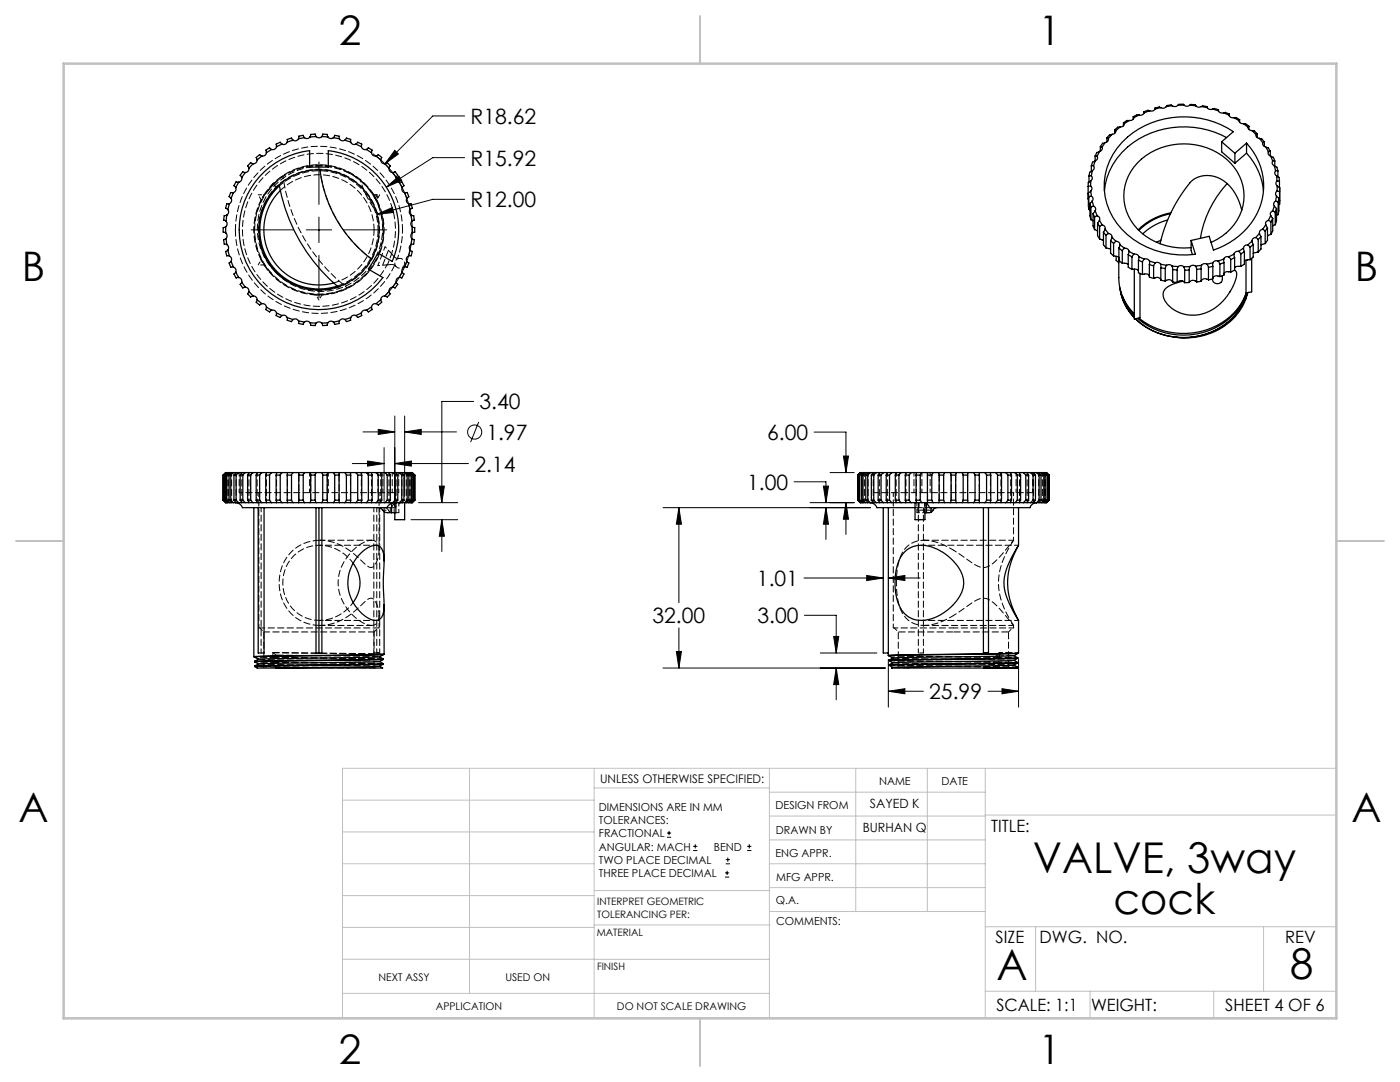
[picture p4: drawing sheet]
<svg xmlns="http://www.w3.org/2000/svg" width="279mm" height="216mm" viewBox="0 0 279 216" stroke-linecap="round" stroke-linejoin="round" font-family="sans-serif">
<g fill="none" stroke="#000" stroke-width=".2">
<path d="M63.7 32.3v8.5M74.4 30.7a18.6 18.6 0 0 1 2.5 28.2M77.1 37.3l2.5-2.2 .6 .9zM78.8 30l.7 .7-2.7 2zM92.7 31.5h-6.3l-9.3 5.8M92.7 39.8h-6.3l-11.2 3M92.7 23.1h-6.3l-9.6 9.6M50.1 45.9h8.5M61.1 45.9h5.1M63.7 43.3v5.1M63.7 50.9v8.5M68.7 45.9h8.5"/>
<path d="M75.2 42.8l3.1-1.4 .3 1zM70.3 92.5h6.4M72.4 86.2h6.4M73.4 92l3.3 .5-3.3 .5zM75.5 85.7l3.3 .5-3.3 .5zM76.7 89.3v10.7M78.8 83v18M78.8 92.5h14.7M78.8 92.5l3.3-.5v1zM80.8 83v16M80.8 86.2h10.3M80.8 86.2l3.3-.5v1z"/>
<path d="M87.7 97h1l-.5 3.3zM94.5 80.1h-6.3v20.2M95.5 84.2l-1.6 4M158.5 96.1h6.3v4.2M162.5 86.2h6.3v8.1M164.3 97h1l-.5 3.3zM165.7 94.3h4.8M168.3 91h1l-.5 3.3zM82 103.7h9.4M83.5 100.3h7.9M88.2 103.7v6.3M88.2 103.7l.5 3.3h-1z"/>
<path d="M132.3 101.3h41.4M135.5 101.3l.5 3.3h-1zM135.5 101.3v19M160.4 115.3h15.9M161.7 100.3h8.8M164.8 101.3l.5 3.3h-1zM164.8 101.3v6.3M168.8 100.3l.5 3.3h-1zM168.8 100.3v6.3M173 114.8l3.3 .5-3.3 .5zM177.3 115.3h6.3M177.3 115.3l3.3-.5v1z"/>
<path d="M132.3 133.3h44.4M135 130h1l-.5 3.3zM135.5 125.3v8M160.5 122.8h6.4v7.5M163.7 130.3h11.3M166.4 127h1l-.5 3.3zM166.9 133.3l.5 3.3h-1zM166.9 133.3v6.3M177.3 131.6v9.5M177.3 137.9h7M177.3 137.9l3.3-.5v1zM197.2 137.9h6.1"/>
<path d="M200 137.4l3.3 .5-3.3 .5zM203.3 131.6v9.5M133.1 167.1h.8M133.1 166.2h.8M133.5 165.8v.8M138.3 169.7h.9M138.3 168.9h.9M138.8 168.5v.8M144.7 175h.8M144.7 174.2h.8M144.8 172.4h.9M144.8 171.5h.9"/>
<path d="M145.1 173.8v.8M145.3 171.1v.8M149.1 169.7h.9M149.1 168.9h.9M149.5 168.5v.8"/>
<circle cx="94.7" cy="86.2" r="1.41"/>
</g>
<g fill="none" stroke="#c0c0c0" stroke-width=".2">
<path d="M68.4 159.7h50.2M93.7 153.3v44.9M118.6 153.3v49.9M118.6 157.2h34.9M153.5 153.3v49.9M153.5 158.1h43.1M170.8 153.3v28.6M185.1 153.3v28.6M196.6 153.3v49.9M266.7 153.3h-198.3v49.9M68.4 178.7h50.2M68.4 172.4h50.2"/>
<path d="M68.4 166h50.2M118.6 177.7h35.1M153.5 167.6h43.1M153.5 162.8h43.1M153.5 172.4h43.1M153.5 177.1h43.1M196.6 162.6h70.1M68.4 198.2h85.1M68.4 185.1h50.2M68.4 191.4h50.2M118.6 191.4h34.9M118.6 184.6h35.1"/>
<path d="M153.7 181.9h42.9M196.6 197.8h70.1M196.6 184.9h70.1M206.7 184.9v12.9M217.5 197.8v5.4M242.2 197.8v5.4M252.2 184.9v12.9"/>
</g>
<path d="M139.7 3.2v9.5M3.2 107.9h9.5M266.7 107.9h9.5M139.7 203.2v9.5" fill="none" stroke="#c0c0c0" stroke-width=".25"/>
<path d="M12.7 12.7h254v190.5h-254z" fill="none" stroke="#c0c0c0" stroke-width=".5"/>
<path d="M88.2 103.7l.5 3.3h-1zM87.7 97h1l-.5 3.3zM80.8 86.2l3.3-.5v1zM75.5 85.7l3.3 .5-3.3 .5zM73.4 92l3.3 .5-3.3 .5zM78.8 92.5l3.3-.5v1zM77.1 37.3l3.1-1.3-.6-.9zM75.2 42.8l3.4-.4-.3-1zM78.8 30l-2 2.7 2.7-2zM177.3 115.3l3.3-.5v1zM173 114.8l3.3 .5-3.3 .5zM177.3 137.9l3.3-.5v1zM200 137.4l3.3 .5-3.3 .5zM166.9 133.3l.5 3.3h-1zM166.4 127h1l-.5 3.3zM135 130h1l-.5 3.3zM135.5 101.3l.5 3.3h-1zM164.8 101.3l.5 3.3h-1zM164.3 97h1l-.5 3.3zM168.3 91h1l-.5 3.3zM168.8 100.3l.5 3.3h-1z" fill="#000"/>
<g fill="none" stroke="#000" stroke-width=".25">
<path d="M46.1 39.6a.75 .75 0 0 1-.3 1M46.6 38.4l-.5 1.2M46.6 38.4h-.5l-.2 .4-.2 .4 .4 .4M47.1 37.4a.75 .75 0 0 1-.5 1M47.6 36.4l-.5 1M47.6 36.4l-.5-.1-.2 .4-.2 .4 .4 .3M48.2 35.4a.75 .75 0 0 1-.6 1M49 34.4l-.8 1M49 34.4l-.5-.1-.3 .3-.3 .4 .3 .4M49.7 33.6a.75 .75 0 0 1-.7 .8M50.5 32.7l-.8 .9M50.5 32.7l-.5-.2-.3 .3-.3 .3 .3 .5"/>
<path d="M51.3 31.9a.75 .75 0 0 1-.8 .8M52.3 31.1l-1 .8M52.3 31.1l-.5-.2-.3 .2-.4 .3 .2 .5M52.8 34.3a15.9 15.9 0 0 1 9-4.2v3.2h3.7v-3.2a15.9 15.9 0 0 1 12.8 22.1l-2.9-1.7-1.8 3.2 2.8 1.7a15.9 15.9 0 0 1-23.4 2.3 15.9 15.9 0 0 1-.2-23.4zM53.2 30.5a.75 .75 0 0 1-.9 .6M54.2 29.8l-1 .7M54.2 29.8l-.4-.3-.4 .2-.4 .3 .2 .5M55.2 29.3a.75 .75 0 0 1-1 .5M55.7 36.9a34.8 34.8 0 0 0 11.8 20.3M55.7 37.1a11.8 11.8 0 0 0-2.3 14.7 11.8 11.8 0 0 0 13.9 5.3M55.9 38a11 11 0 0 0-1.8 13.4 11 11 0 0 0 12.5 5.1M56.3 28.8l-1.1 .5"/>
<path d="M56.3 28.8l-.4-.4-.4 .2-.4 .2 .1 .5M57.3 28.4a.75 .75 0 0 1-1 .4M58.5 28l-1.2 .4M58.5 28l-.3-.5-.5 .2-.4 .1v.6M59.6 27.7a.75 .75 0 0 1-1.1 .3M60.8 27.5l-1.2 .2M60.8 27.5l-.3-.5-.4 .1-.5 .1v.5M61.9 27.3a.75 .75 0 0 1-1.1 .2M63.1 27.3h-1.2M63.1 27.3a.75 .75 0 0 0 1.1 0M63.1 27.3l-.2-.5h-.4h-.5l-.1 .5M63.8 33.9a26.3 26.3 0 0 0 10.3 17.8"/>
<path d="M64.2 27.3h1.2M64.2 27.3l.2-.5h.5h.4l.1 .5M65.4 27.3a.75 .75 0 0 0 1.1 .2M66.5 27.5l1.2 .2M66.5 27.5l.3-.5 .4 .1 .5 .1v.5M67.7 27.7a.75 .75 0 0 0 1.1 .3M68.8 28l1.2 .4M68.8 28l.3-.5 .5 .2 .4 .1v.6M70 28.4a.75 .75 0 0 0 1 .4M71 28.8l1.1 .5M71 28.8l.4-.4 .4 .2 .4 .2-.1 .5M72.1 29.3a.75 .75 0 0 0 1 .5"/>
<path d="M73.1 29.8l1 .7M73.1 29.8l.4-.3 .4 .2 .4 .3-.2 .5M74.1 30.5a.75 .75 0 0 0 .9 .6M75 31.1l1 .8M75 31.1l.5-.2 .3 .2 .4 .3-.2 .5M76 31.9a.75 .75 0 0 0 .8 .8M76.8 32.7l.8 .9M76.8 32.7l.5-.2 .3 .3 .3 .3-.3 .5M77.6 33.6a.75 .75 0 0 0 .7 .8M78.3 34.4l.8 1M78.3 34.4l.6-.1 .2 .3 .3 .4-.3 .4M79.1 35.4a.75 .75 0 0 0 .6 1"/>
<path d="M79.7 36.4l.6 1M79.7 36.4l.5-.1 .2 .3 .2 .5-.3 .3M80.3 37.4a.75 .75 0 0 0 .4 1M80.7 38.4l.5 1.2M80.7 38.4h.6l.1 .4 .2 .4-.4 .4M81.2 39.6a.75 .75 0 0 0 .3 1M217.2 37.2l.1 4.6M217.2 39.7v.1M217.3 39.3v2.5M217.3 35.1v1.2M217.7 37.1a.59 .59 0 0 1 0 1M217.7 37.1l-.5 .1"/>
<path d="M217.7 38.1l.1 1M217.7 38.1l-.5 .4 .1 .8M217.7 36.1v1M217.7 36.1l-.5 .3v.8M217.8 33.1h.4M217.8 33.1v1.1M217.8 35.1a.59 .59 0 0 1-.1 1M217.8 35.1h-.5M217.8 39.1a.6 .6 0 0 1 .2 1M217.8 39.1l-.5 .2M218 34l-.2 1.1M218 34l-.5 .4-.2 .7"/>
<path d="M218.2 33.1a.6 .6 0 0 1-.2 .9M218.6 31.1l.4 .1M218.6 31.1v1M218.6 32.1l-.4 1M218.6 32.1a.98 .98 0 0 0-.7 .8l-.1 .2M219 31.2a.62 .62 0 0 1-.4 .9M219.4 30.2l-.4 1M219.4 30.2a1.21 1.21 0 0 0-.8 .9M219.6 29.3l.3 .1M219.6 29.3v.9M219.9 29.4a.64 .64 0 0 1-.5 .8M220.6 28.4l-.7 1"/>
<path d="M220.6 28.4a1.3 1.3 0 0 0-1 .9M220.9 27.5l.3 .1M220.9 27.5v.8M221.2 27.6a.66 .66 0 0 1-.6 .8M222 26.8l-.8 .8M222 26.8l-.5 .1-.6 .6M222.4 25.9l.3 .2M222.4 25.9v.7M222.7 26.1a.69 .69 0 0 1-.7 .7M223.6 25.3l-.9 .8M223.6 25.3l-.5 .1-.7 .5M224.2 24.5l.2 .2"/>
<path d="M224.2 24.5v.6M224.4 24.7a.72 .72 0 0 1-.8 .6M225.4 24l-1 .7M225.4 24h-.5l-.7 .5M226.2 23.3l.1 .1M226.2 23.3v.5M226.3 23.5h.1M226.3 23.5a.75 .75 0 0 1-.9 .5M227.3 23l-1 .5M227.3 23l-.4-.1-.7 .4M228.3 22.3v.2M228.3 22.3v.3"/>
<path d="M228.3 22.5a.78 .78 0 0 1-1 .5M229.5 22.1l-1.2 .4M229.5 22.1l-.4-.1-.8 .3M230.5 21.8a.8 .8 0 0 1-1 .3M230.5 21.6v.2M230.5 21.6v.1M231.7 21.5l-1.2 .3M231.7 21.5l-.3-.2-.9 .3M232.8 21.3a.82 .82 0 0 1-1.1 .2M232.8 21.1v.2M232.8 21.1l.9-.2 .3 .2M232.8 21.1v.1"/>
<path d="M234 21.1l-1.2 .2M235.1 21a.83 .83 0 0 1-1.1 .1M235.2 20.8l-.1 .2M235.2 20.8h.9l.2 .2M236.3 21h-1.2M236.3 21a.83 .83 0 0 0 1.1 0M237.4 21l1.2 .1M238.5 20.9l.1 .2M238.5 20.9l-.9-.1-.2 .2M238.5 20.9v.1M238.6 21.1a.82 .82 0 0 0 1.1 .2M239.7 21.3l1.2 .2"/>
<path d="M239.7 21.3l.3-.2 .9 .2M240.9 21.3v.2M240.9 21.3v.1M240.9 21.5a.81 .81 0 0 0 1.1 .3M242 21.8l1.2 .3M242 21.8l.3-.2 .9 .3M243.2 22.1a.79 .79 0 0 0 1 .4M243.2 21.9v.2M243.2 21.9v.3M243.8 28.3l2.3-2a17.7 17.7 0 0 0-22.2 2.1 12.6 12.6 0 0 0 2.3 19.3 17.7 17.7 0 0 0 12.4 3l-.9-2.7M243.8 28.3l2.6 2.3M243.8 28.3v2l2.6 2.3"/>
<path d="M244.2 22.5l1.1 .5M244.2 22.5l.4-.1 .8 .4M244.8 27.5a17.6 17.6 0 0 0-20.9 2.9 12.7 12.7 0 0 0-3.5 7.7M244.9 36.6a5.3 5.3 0 0 0-7.4-.2 29.7 29.7 0 0 0-6 12.2M244.9 36.6a10.3 10.3 0 0 1 2.9 5.3M244.9 36.6a21.2 21.2 0 0 0-5.3 11M245.3 23a.76 .76 0 0 0 .9 .5M245.4 22.8l-.1 .2M245.4 22.8v.4M246.2 23.5l1 .6M246.2 23.5l.4-.1 .8 .5M246.4 30.6v2"/>
<path d="M247.2 24.1a.74 .74 0 0 0 .9 .6M247.2 24v.1M247.4 23.9l-.1 .1M247.4 23.9v.5M248.1 24.7l.9 .7M248.1 24.7h.5l.7 .5M248.8 28.6a12.6 12.6 0 0 1-2.4 19.1 16.6 16.6 0 0 1-4.2 2.2l-.9-2.8-3.6 .9M248.8 30.6a12.7 12.7 0 0 1 3.3 7.5M248.8 28.6l-2.4 2M248.8 28.6v2M248.8 30.6l-2.4 2M249 25.4a.71 .71 0 0 0 .8 .6"/>
<path d="M249.3 25.2l-.3 .2M249.3 25.2v.6M249.8 26l.8 .8M249.8 26l.5 .1 .6 .6M250.6 26.8a.68 .68 0 0 0 .7 .8M250.9 26.7l-.3 .1M250.9 26.7v.8M251.3 27.6l.7 .9M251.3 27.6a1.34 1.34 0 0 1 1 .8M252 28.5a.65 .65 0 0 0 .6 .8M252.3 28.4l-.3 .1M252.3 28.4v.8"/>
<path d="M252.6 29.3l.5 1M252.6 29.3l.5 .2 .4 .7M253.1 30.3a.63 .63 0 0 0 .5 .8M253.5 30.2l-.4 .1M253.5 30.2v.9M253.6 31.1l.4 1M253.6 31.1a1.29 1.29 0 0 1 .8 1M254 32.1a.61 .61 0 0 0 .3 1M254.3 33.1l.3 1M254.3 33.1a1.02 1.02 0 0 1 .7 .9v.1M254.4 32.1h-.4M254.4 32.1v1"/>
<path d="M254.6 34.1a.6 .6 0 0 0 .1 1M254.6 34.1h.4M254.7 35.1l.2 1M254.7 35.1a.95 .95 0 0 1 .6 1v.1M254.8 39.1l-.2 1M254.8 39.1l.4 .5M254.9 38.1a.59 .59 0 0 0-.1 1M254.9 38.1l.5 .2M254.9 36.1a.59 .59 0 0 0 0 1M254.9 36.1l.4 .1M254.9 37.1v1M254.9 37.1l.5 .4"/>
<path d="M255 34.1v1.2M255.2 39.6l-.1 .7M255.2 39.6v2.5l-.1 .7M255.3 36.2v1.2M255.4 38.3v2.5M255.4 37.5v.8M255.4 37.5v3.3M45 46.5a.75 .75 0 0 1 .1 1.1M45 45.2v1.3M45 45.2l-.5 .2v.5v.4l.5 .2M45.1 47.6l.2 1.2M45.1 44.1a.75 .75 0 0 1-.1 1.1"/>
<path d="M45.1 47.6l-.5 .2 .1 .5 .1 .4 .5 .1M45.3 48.8a.75 .75 0 0 1 .2 1.1M45.3 42.9l-.2 1.2M45.3 42.9l-.5 .1-.1 .5-.1 .4 .5 .2M45.5 49.9l.3 1.2M45.5 41.8a.75 .75 0 0 1-.2 1.1M45.5 49.9l-.5 .3 .1 .4 .2 .5h.5M45.8 51.1a.75 .75 0 0 1 .3 1M45.8 40.6l-.3 1.2M45.8 40.6l-.5 .1-.2 .4-.1 .4 .5 .3M46.1 52.1l.5 1.2M46.1 52.1l-.4 .4 .2 .4 .2 .4h.5"/>
<path d="M46.6 53.3a.75 .75 0 0 1 .5 1M47.1 54.3l.5 1.1M47.1 54.3l-.4 .4 .2 .4 .2 .4 .5-.1M47.6 55.4a.75 .75 0 0 1 .6 .9M48.2 56.3l.8 1M48.2 56.3l-.3 .4 .3 .4 .3 .4 .5-.2M49 57.3a.75 .75 0 0 1 .7 .9M49.7 58.2l.8 .9M49.7 58.2l-.3 .4 .3 .4 .3 .3 .5-.2M50.5 59.1a.75 .75 0 0 1 .8 .7M51.3 59.8l1 .8M51.3 59.8l-.2 .5 .4 .3 .3 .3 .5-.3"/>
<path d="M76 59.8l-1 .8M76 59.8l.2 .5-.4 .3-.3 .3-.5-.3M76.8 59.1a.75 .75 0 0 0-.8 .7M77.6 58.2l-.8 .9M77.6 58.2l.3 .4-.3 .4-.3 .3-.5-.2M78.3 57.3a.75 .75 0 0 0-.7 .9M79.1 56.3l-.8 1M79.1 56.3l.3 .4-.3 .4-.2 .4-.6-.2M79.7 55.4a.75 .75 0 0 0-.6 .9M80.3 54.3l-.6 1.1M80.3 54.3l.3 .4-.2 .4-.2 .4-.5-.1M80.7 53.3a.75 .75 0 0 0-.4 1"/>
<path d="M81.2 52.1l-.5 1.2M81.2 52.1l.4 .4-.2 .4-.1 .4h-.6M81.5 40.6l.3 1.2M81.5 51.1a.75 .75 0 0 0-.3 1M81.5 40.6l.6 .1 .1 .4 .1 .4-.5 .3M81.8 41.8a.75 .75 0 0 0 .2 1.1M81.8 49.9l-.3 1.2M81.8 49.9l.5 .3-.1 .4-.1 .5h-.6M82 42.9l.2 1.2M82 48.8a.75 .75 0 0 0-.2 1.1M82 42.9l.6 .1v.5l.1 .4-.5 .2M82.2 44.1a.75 .75 0 0 0 .1 1.1"/>
<path d="M82.2 47.6l-.2 1.2M82.2 47.6l.5 .2-.1 .5v.4l-.6 .1M82.3 45.2v1.3M82.3 46.5a.75 .75 0 0 0-.1 1.1M82.3 45.2l.5 .2v.5v.4l-.5 .2M217.3 41.8l.2 .1M217.5 40.6l.2 .7M217.5 40.6v2.5l.2 .7M217.7 43.8l.4 .3M217.7 41.3v2.5M218 40.1l.3 1M218 40.1l-.5 .5"/>
<path d="M218.1 42.6l.3 .7M218.1 42.6v2.5l.3 .7M218.3 41.1a.61 .61 0 0 1 .3 1M218.3 41.1l-.6 .2M218.4 45.8l.6 .3M218.4 43.3v2.5M218.6 42.1l.4 1M218.6 42.1l-.5 .5M219 43.1a.63 .63 0 0 1 .4 .8M219 43.1l-.6 .2M219 44.5l.5 .7M219 44.5v2.5l.5 .7"/>
<path d="M219.4 43.9l.6 1M219.4 43.9l-.4 .6M219.5 47.7l.7 .3M219.5 45.2v2.5M220 44.9a.65 .65 0 0 1 .5 .8M220 44.9l-.5 .3M220.2 46.3l.5 .7M220.2 46.3v2.5l.5 .7M220.5 45.7l.7 .9M220.5 45.7l-.3 .6M220.7 49.5l.9 .2M220.7 47v2.5"/>
<path d="M221.2 46.6a.68 .68 0 0 1 .7 .8M221.2 46.6l-.5 .4M221.6 48l.6 .6M221.6 48v2.5l.6 .6M221.9 47.4l.8 .8M221.9 47.4l-.3 .6M222.2 51.1l1.1 .3M222.2 48.6v2.5M222.7 48.2a.71 .71 0 0 1 .8 .6M222.7 48.2l-.5 .4M222.8 51.2v.8l.5 .4M223.3 51.3v4.1a10.2 10.2 0 0 0 3.1 7.2"/>
<path d="M223.3 49.5l.7 .5M223.3 49.5v2.5l.7 .5M223.5 57.5a10.1 10.1 0 0 0 2.9 5.9M223.5 48.8l.9 .7M223.5 48.8l-.2 .7M224 59a10.5 10.5 0 0 0 2.4 3.9M224 52.5l.7 .1 .5 .2M224 50v2.5M224.4 49.5a.74 .74 0 0 1 .9 .6M224.4 49.5l-.4 .5M225.2 50.8l.7 .5M225.2 50.8v2.5l.7 .5"/>
<path d="M225.3 50.1l1 .6M225.3 50.1l-.1 .7M225.9 53.8l.3-.1a.9 .9 0 0 1 1 .3M225.9 51.3v2.5M226.3 50.7a.76 .76 0 0 1 1 .5M226.3 50.7l-.4 .6M226.4 53.7v10l1.1-.3v-8.8M227.2 51.9l.8 .4M227.2 51.9v2.5l.8 .4M227.3 51.2l1.1 .5M227.3 51.2l-.1 .7M228 54.8l.3-.1a.88 .88 0 0 1 1.1 .3"/>
<path d="M228 52.3v2.5M228.4 51.7a.79 .79 0 0 1 1 .4M228.4 51.7l-.4 .6M229.4 52.8l.8 .3M229.4 52.8v2.5l.8 .3M229.4 52.1l1.2 .3M229.4 52.1v.7M230.2 55.6a.97 .97 0 0 1 1.5 .2M230.2 53.1v2.5M230.6 52.4a.81 .81 0 0 1 1 .3M230.6 52.4l-.4 .7M231.6 52.7l1.2 .2"/>
<path d="M231.6 52.7l.1 .7M231.7 53.4l.8 .2M231.7 53.4v2.5l.8 .2M231.7 47.9l-.9 .4M232.5 56.1a.97 .97 0 0 1 1.5 .1M232.5 53.6v2.5M232.8 52.9a.83 .83 0 0 1 1.1 .2M232.8 52.9l-.3 .7M233 43.9a11.3 11.3 0 0 0-4.9 2.8M233.6 42.7a12.3 12.3 0 0 0-6.3 3.3M233.7 42.5a12.3 12.3 0 0 0-6.5 3.3M233.9 53.1l1.2 .1"/>
<path d="M233.9 53.1l.1 .7M234 53.8l.9 .1M234 53.8v2.5l.9 .1M234.9 56.4l.2-.2a.91 .91 0 0 1 1.3 .2M234.9 53.9v2.5M235.1 53.2a.83 .83 0 0 1 1.1 0M235.1 53.2l-.2 .7M236.2 53.2l.2 .7M236.4 53.9v2.5M237.3 53.9h-.9M237.3 53.9v2.5h-.9M237.5 53.2h-1.3"/>
<path d="M237.5 53.2l-.2 .7M237.7 48v2l.3 .8M238.6 53.1a.83 .83 0 0 0-1.1 .1M238.6 53.1l.2 .7M238.8 56.3a.95 .95 0 0 0-1.5 0M238.8 53.8v2.5M239.7 53.6l-.9 .2M239.7 53.6v2.5l-.9 .2M239.8 52.9l-1.2 .2M239.8 52.9l-.1 .7M240.9 52.7a.82 .82 0 0 0-1.1 .2M240.9 52.7l.3 .7"/>
<path d="M241.2 55.9a1.01 1.01 0 0 0-1.5 .1M241.2 53.4v2.5M241.7 48.4a9.8 9.8 0 0 0 5.7-13.3 12.6 12.6 0 0 0-14.6-5.9 10.5 10.5 0 0 0-8.5 10.9 11.3 11.3 0 0 0 10.8 9.3h2.6M242 53.1l-.8 .3M242 53.1v2.5l-.8 .3M242.1 52.4l-1.2 .3M242.1 52.4l-.1 .7M243.1 52.1a.8 .8 0 0 0-1 .3M243.1 52.1l.4 .6M243.5 55.2a1 1 0 0 0-1.5 .2M243.5 52.7v2.5M243.9 55v.8a.99 .99 0 0 1-1 .8 .99 .99 0 0 1-.9-.9"/>
<path d="M244.2 51.7l-1.1 .4M244.2 51.7l.1 .7M244.3 52.4l-.8 .3M244.3 52.4v2.5l-.8 .3M245.2 51.2a.78 .78 0 0 0-1 .5M245.2 51.2l.4 .6M245.6 54.3l-.3-.1a.93 .93 0 0 0-1 .4M245.6 51.8v2.5M246.3 50.7l-1.1 .5M246.3 50.7l.1 .7M246.3 53.9l.3 .1a2.71 2.71 0 0 1-.3 2.7 9.8 9.8 0 0 1-7.7 6.2 6.2 6.2 0 0 1-6.4-3.7 1.98 1.98 0 0 1 1.4-2.3l2.5-.8M246.4 51.4l-.8 .4"/>
<path d="M246.4 51.4v2.5l-.8 .4M247.2 50.2a.75 .75 0 0 0-.9 .5M247.2 50.2l.4 .5M247.6 53.2h-.7l-.5 .2M247.6 50.7v2.5M248.2 49.5l-1 .7M248.2 49.5l.1 .7M248.3 50.2l-.7 .5M248.3 50.2v2.5l-.7 .5M248.6 59.8a12.9 12.9 0 0 1-14.2 7.5M248.6 58.7a12.7 12.7 0 0 1-12.3 8.2 13.8 13.8 0 0 1-9.3-3.4M248.7 58.5a13.2 13.2 0 0 1-14.3 7.9 13.7 13.7 0 0 1-7.1-2.9"/>
<path d="M248.9 58.4l-.3 1.4M249 58.4l-.4 1.4M249 48.9a.72 .72 0 0 0-.8 .6M249 48.9l.5 .4M249.5 51.8l-.8 .1-.4 .2M249.5 49.3v2.5M249.8 51.6v6.6l-1.1 .3v-6.6M249.9 48.1l-.9 .8M249.9 48.1l.2 .7M250.1 48.8l-.6 .5M250.1 48.8v2.5l-.6 .5M250.6 47.4a.69 .69 0 0 0-.7 .7"/>
<path d="M250.6 47.4l.5 .4M251.1 50.3l-1 .3M251.1 47.8v2.5M251.4 46.6l-.8 .8M251.4 46.6l.3 .6M251.7 47.2l-.6 .6M251.7 47.2v2.5l-.6 .6M252 45.8a.66 .66 0 0 0-.6 .8M252 45.8l.5 .3M252.5 48.6l-.8 .3M252.5 46.1v2.5M252.6 44.8l-.6 1"/>
<path d="M252.6 44.8l.4 .6M253 45.4l-.5 .7M253 45.4v2.5l-.5 .7M253.1 44a.64 .64 0 0 0-.5 .8M253.1 44l.5 .3M253.6 43l-.5 1M253.6 43l.4 .6M253.6 46.8l-.6 .2M253.6 44.3v2.5M254 42.1a.62 .62 0 0 0-.4 .9M254 42.1l.5 .2M254 43.6l-.4 .7"/>
<path d="M254 43.6v2.5l-.4 .7M254.3 41.1l-.3 1M254.3 41.1l.5 .5M254.5 44.8l-.5 .3M254.5 42.3v2.5M254.6 40.1a.6 .6 0 0 0-.3 1M254.6 40.1l.5 .2M254.8 41.6l-.3 .7M254.8 41.6v2.5l-.3 .7M255.1 42.8l-.3 .2M255.1 40.3v2.5M255.4 40.8h-.2"/>
<path d="M52.3 60.6a.75 .75 0 0 1 .9 .6M53.2 61.2l1 .7M53.2 61.2l-.2 .6 .4 .2 .4 .2 .4-.3M54.2 61.9a.75 .75 0 0 1 1 .5M55.2 62.4l1.1 .6M55.2 62.4l-.1 .6 .4 .2 .4 .1 .4-.3M56.3 63a.75 .75 0 0 1 1 .4M57.3 63.4l1.2 .4M57.3 63.4v.5l.4 .1 .5 .2 .3-.4M58.5 63.8a.75 .75 0 0 1 1.1 .2M59.6 64l1.2 .3M59.6 64v.6h.5l.4 .1 .3-.4"/>
<path d="M60.8 64.3a.75 .75 0 0 1 1.1 .1M61.9 64.4l1.2 .1M61.9 64.4l.1 .5h.5l.4 .1 .2-.5M63.1 64.5a.75 .75 0 0 1 1.1 0M65.4 64.4l-1.2 .1M65.4 64.4l-.1 .5h-.4l-.5 .1-.2-.5M66.5 64.3a.75 .75 0 0 0-1.1 .1M67.7 64l-1.2 .3M67.7 64v.6h-.5l-.4 .1-.3-.4M68.8 63.8a.75 .75 0 0 0-1.1 .2M70 63.4l-1.2 .4M70 63.4v.5l-.4 .1-.5 .2-.3-.4"/>
<path d="M71 63a.75 .75 0 0 0-1 .4M72.1 62.4l-1.1 .6M72.1 62.4l.1 .6-.4 .2-.4 .1-.4-.3M73.1 61.9a.75 .75 0 0 0-1 .5M74.1 61.2l-1 .7M74.1 61.2l.2 .6-.4 .2-.4 .2-.4-.3M75 60.6a.75 .75 0 0 0-.9 .6M226.6 63.6a14.1 14.1 0 0 0 20.6-1.6 10.6 10.6 0 0 0 1.6-3.5 12.4 12.4 0 0 1-11.6 8.9 13.7 13.7 0 0 1-10.6-3.8zM44.5 99.8h.1M44.5 99.8l.5 .5M44.5 94.8v5M44.5 94.8h.1"/>
<path d="M44.6 99.8h.2M44.6 99.8l.5 .5M44.6 94.8h.2M44.6 94.8v5M44.8 99.8l.5 .5M44.8 94.8v5M45 99.8h.3M45 99.8l.5 .5M45 94.8h.3M45 94.8v5M45 94.3h.1M45 94.3l-.5 .5"/>
<path d="M45.1 94.3l-.5 .5M45.1 94.3h.2M45.3 99.8l.5 .5M45.3 94.8v5M45.3 94.3l-.5 .5M45.3 94.3h.2M45.5 94.3l-.5 .5M45.5 94.3h.3M45.7 99.8h.4M45.7 99.8l.4 .5M45.7 94.8h.4M45.7 94.8v5"/>
<path d="M45.8 94.3l-.5 .5M45.8 94.3h.3M46.1 99.8l.5 .5M46.1 94.8v5M46.1 94.3l-.4 .5M46.1 94.3h.5M46.6 94.3l-.5 .5M46.6 94.3h.5M46.7 99.8h.4M46.7 99.8l.4 .5M46.7 94.8h.4M46.7 94.8v5"/>
<path d="M47.1 94.3l-.4 .5M47.1 94.3h.5M47.1 99.8l.5 .5M47.1 94.8v5M47.6 94.3l-.5 .5M47.6 94.3h.6M47.9 99.8h.6M47.9 99.8l.3 .5M47.9 94.8h.6M47.9 94.8v5M48.2 94.3l-.3 .5M48.2 94.3h.8"/>
<path d="M48.5 99.8l.5 .5M48.5 94.8v5M49 94.3l-.5 .5M49 94.3h.7M49.4 99.8h.6M49.4 99.8l.3 .5M49.4 94.8h.6M49.4 94.8v5M49.7 94.3l-.3 .5M49.7 94.3h.8M50 99.8l.5 .5M50 94.8v5"/>
<path d="M50.5 94.3l-.5 .5M50.5 94.3h.8M51.1 99.8h.7M51.1 99.8l.2 .5M51.1 94.8h.7M51.1 94.8v5M51.3 94.3l-.2 .5M51.3 94.3h1M51.8 99.8l.5 .5M51.8 94.8v5M52.3 94.3l-.5 .5M52.3 94.3h.9"/>
<path d="M53 99.8h.8M53 99.8l.2 .5M53 94.8h.8M53 94.8v5M53.2 94.3l-.2 .5M53.2 94.3h1M53.8 99.8l.4 .5M53.8 94.8v5M54.2 94.3l-.4 .5M54.2 94.3h1M55.1 94.8h.8M55.1 99.8h.8"/>
<path d="M55.1 99.8l.1 .5M55.1 94.8v5M55.2 94.3l-.1 .5M55.2 94.3h1.1M55.9 99.8l.4 .5M55.9 94.8v5M56.3 94.3l-.4 .5M56.3 94.3h1M57.3 94.3v.5M57.3 94.3h1.2M57.3 94.8h.9M57.3 99.8h.9"/>
<path d="M57.3 99.8v.5M57.3 94.8v5M58.2 99.8l.3 .5M58.2 94.8v5M58.5 94.3l-.3 .5M58.5 94.3h1.1M59.6 94.3v.5M59.6 94.3h1.2M59.6 99.8h.9M59.6 94.8h.9M59.6 99.8v.5M59.6 94.8v5"/>
<path d="M60.5 99.8l.3 .5M60.5 94.8v5M60.8 94.3l-.3 .5M60.8 94.3h1.1M61.9 94.3l.1 .5M61.9 94.3h1.2M62 94.8h.9M62 99.8h.9M62 99.8l-.1 .5M62 94.8v5M62.9 99.8l.2 .5M62.9 94.8v5"/>
<path d="M63.1 94.3l-.2 .5M63.1 94.3h1.1M64.2 94.3l.2 .5M64.2 94.3h1.2M64.4 99.8l-.2 .5M64.4 94.8h.9M64.4 99.8h.9M64.4 94.8v5M65.3 99.8l.1 .5M65.3 94.8v5M65.4 94.3l-.1 .5M65.4 94.3h1.1"/>
<path d="M66.5 94.3l.3 .5M66.5 94.3h1.2M66.8 99.8l-.3 .5M66.8 94.8h.9M66.8 99.8h.9M66.8 94.8v5M67.7 99.8v.5M67.7 94.8v5M67.7 94.3v.5M67.7 94.3h1.1M68.8 94.3l.3 .5M68.8 94.3h1.2"/>
<path d="M69.1 99.8l-.3 .5M69.1 94.8h.9M69.1 99.8h.9M69.1 94.8v5M70 99.8v.5M70 94.8v5M70 94.3v.5M70 94.3h1M71 94.3l.4 .5M71 94.3h1.1M71.4 99.8l-.4 .5M71.4 99.8h.8"/>
<path d="M71.4 94.8h.8M71.4 94.8v5M72.1 94.3l.1 .5M72.1 94.3h1M72.2 99.8l-.1 .5M72.2 94.8v5M73.1 94.3l.4 .5M73.1 94.3h1M73.5 99.8l-.4 .5M73.5 94.8h.8M73.5 99.8h.8M73.5 94.8v5"/>
<path d="M74.1 94.3l.2 .5M74.1 94.3h.9M74.3 99.8l-.2 .5M74.3 94.8v5M75 94.3l.5 .5M75 94.3h1M75.5 99.8l-.5 .5M75.5 94.8h.7M75.5 99.8h.7M75.5 94.8v5M76 94.3l.2 .5M76 94.3h.8"/>
<path d="M76.2 99.8l-.2 .5M76.2 94.8v5M76.8 94.3l.5 .5M76.8 94.3h.8M77.3 99.8l-.5 .5M77.3 94.8h.6M77.3 99.8h.6M77.3 94.8v5M77.6 94.3l.3 .5M77.6 94.3h.7M77.9 99.8l-.3 .5M77.9 94.8v5"/>
<path d="M78.3 94.3l.6 .5M78.3 94.3h.8M78.9 99.8l-.6 .5M78.9 94.8h.5M78.9 99.8h.5M78.9 94.8v5M79.1 94.3l.3 .5M79.1 94.3h.6M79.4 99.8l-.3 .5M79.4 94.8v5M79.7 94.3l.5 .5M79.7 94.3h.6"/>
<path d="M80.2 99.8l-.5 .5M80.2 94.8h.4M80.2 99.8h.4M80.2 94.8v5M80.3 94.3l.3 .5M80.3 94.3h.4M80.6 99.8l-.3 .5M80.6 94.8v5M80.7 94.3l.6 .5M80.7 94.3h.5M81.2 94.3l.4 .5M81.2 94.3h.3"/>
<path d="M81.3 99.8l-.6 .5M81.3 94.8h.3M81.3 99.8h.3M81.3 94.8v5M81.5 94.3l.6 .5M81.5 94.3h.3M81.6 99.8l-.4 .5M81.6 94.8v5M81.8 94.3h.2M81.8 94.3l.5 .5M82 94.3l.6 .5M82 94.3h.2"/>
<path d="M82.1 99.8l-.6 .5M82.1 94.8h.2M82.1 99.8h.2M82.1 94.8v5M82.2 94.3l.5 .5M82.2 94.3h.1M82.3 94.3l.5 .5M82.3 94.3h.1M82.3 99.8l-.5 .5M82.3 94.8v5M82.6 99.8l-.6 .5M82.6 94.8h.1"/>
<path d="M82.6 99.8h.1M82.6 94.8v5M82.7 99.8l-.5 .5M82.7 94.8v5M82.8 99.8l-.5 .5M82.8 99.8h.1M82.8 94.8v5M82.8 94.8h.1M171.2 99.8h.1M171.2 99.8l.5 .5M171.2 94.8h.1M171.2 94.8v5"/>
<path d="M171.4 99.8h.2M171.4 99.8l.5 .5M171.4 94.8h.2M171.4 94.8v5M171.6 99.8l.5 .5M171.6 94.8v5M171.7 94.3l-.5 .5M171.7 94.3h.2M171.9 94.3l-.5 .5M171.9 94.3h.2M172 99.8h.2M172 99.8l.4 .5"/>
<path d="M172 94.8h.2M172 94.8v5M172.1 94.3l-.5 .5M172.1 94.3h.3M172.2 99.8l.6 .5M172.2 94.8v5M172.4 94.3l-.4 .5M172.4 94.3h.4M172.8 94.3l-.6 .5M172.8 94.3h.4M172.8 99.8h.4M172.8 99.8l.4 .5"/>
<path d="M172.8 94.8h.4M172.8 94.8v5M173.2 99.8l.5 .5M173.2 94.8v5M173.2 94.3l-.4 .5M173.2 94.3h.5M173.7 94.3l-.5 .5M173.7 94.3h.5M173.9 99.8h.5M173.9 99.8l.3 .5M173.9 94.8h.5M173.9 94.8v5"/>
<path d="M174.2 94.3l-.3 .5M174.2 94.3h.7M174.4 99.8l.5 .5M174.4 94.8v5M174.9 94.3l-.5 .5M174.9 94.3h.6M175.3 99.8h.5M175.3 99.8l.2 .5M175.3 94.8h.5M175.3 94.8v5M175.5 94.3l-.2 .5M175.5 94.3h.8"/>
<path d="M175.8 99.8l.5 .5M175.8 94.8v5M176.3 94.3l-.5 .5M176.3 94.3h.8M176.9 99.8h.6M176.9 99.8l.2 .5M176.9 94.8h.6M176.9 94.8v5M177.1 94.3l-.2 .5M177.1 94.3h.9M177.5 99.8l.5 .5M177.5 94.8v5"/>
<path d="M178 94.3h1.8M178 94.3l-.5 .5M178.7 99.8h.7M178.7 99.8l.1 .5M178.7 94.8h.7M178.7 94.8v5M178.8 94.3l-.1 .5M179.4 99.8l.4 .5M179.4 94.8v5M179.8 94.3l-.4 .5M179.8 94.3h1M180.7 99.8h.8"/>
<path d="M180.7 99.8l.1 .5M180.7 94.8h.8M180.7 94.8v5M180.8 94.3l-.1 .5M180.8 94.3h1.1M181.5 99.8l.4 .5M181.5 94.8v5M181.9 94.3l-.4 .5M181.9 94.3h.9M182.8 94.8h.9M182.8 99.8h.9M182.8 99.8v.5"/>
<path d="M182.8 94.8v5M182.8 94.3v.5M182.8 94.3h1.2M183.7 99.8l.3 .5M183.7 94.8v5M184 94.3l-.3 .5M184 94.3h1M185 94.3l.1 .5M185 94.3h1.2M185.1 99.8h.9M185.1 94.8h.9M185.1 99.8l-.1 .5"/>
<path d="M185.1 94.8v5M186 99.8l.2 .5M186 94.8v5M186.2 94.3l-.2 .5M186.2 94.3h1.1M187.3 94.3l.1 .5M187.3 94.3h1.3M187.4 99.8h.9M187.4 99.8l-.1 .5M187.4 94.8h.9M187.4 94.8v5M188.3 99.8l.3 .5"/>
<path d="M188.3 94.8v5M188.6 94.3l-.3 .5M188.6 94.3h1.1M189.7 94.3l.1 .5M189.7 94.3h1.2M189.8 99.8h.9M189.8 99.8l-.1 .5M189.8 94.8h.9M189.8 94.8v5M190.7 99.8l.2 .5M190.7 94.8v5M190.9 94.3l-.2 .5"/>
<path d="M190.9 94.3h1.1M192 94.3l.2 .5M192 94.3h1.2M192.2 99.8l-.2 .5M192.2 94.8h.9M192.2 99.8h.9M192.2 94.8v5M193.1 99.8l.1 .5M193.1 94.8v5M193.2 94.3l-.1 .5M193.2 94.3h1.1M194.3 94.3l.3 .5"/>
<path d="M194.3 94.3h1.2M194.6 99.8l-.3 .5M194.6 99.8h.9M194.6 94.8h.9M194.6 94.8v5M195.5 99.8v.5M195.5 94.8v5M195.5 94.3v.5M195.5 94.3h1M196.5 94.3l.4 .5M196.5 94.3h1.2M196.9 99.8l-.4 .5"/>
<path d="M196.9 94.8h.8M196.9 99.8h.8M196.9 94.8v5M197.7 94.3v.5M197.7 94.3h1M197.7 99.8v.5M197.7 94.8v5M198.7 94.3l.4 .5M198.7 94.3h1.1M199.1 99.8l-.4 .5M199.1 99.8h.8M199.1 94.8h.8"/>
<path d="M199.1 94.8v5M199.8 94.3l.1 .5M199.8 94.3h.9M199.9 99.8l-.1 .5M199.9 94.8v5M200.7 94.3l.4 .5M200.7 94.3h1.9M201.1 99.8l-.4 .5M201.1 94.8h.8M201.1 99.8h.8M201.1 94.8v5M201.7 94.3l.2 .5"/>
<path d="M201.9 99.8l-.2 .5M201.9 94.8v5M202.6 94.3l.4 .5M202.6 94.3h.9M203 99.8l-.4 .5M203 94.8h.7M203 99.8h.7M203 94.8v5M203.5 94.3l.2 .5M203.5 94.3h.7M203.7 99.8l-.2 .5M203.7 94.8v5"/>
<path d="M204.2 94.3l.5 .5M204.2 94.3h.8M204.7 99.8l-.5 .5M204.7 94.8h.6M204.7 99.8h.6M204.7 94.8v5M205 94.3l.3 .5M205 94.3h.7M205.3 99.8l-.3 .5M205.3 94.8v5M205.7 94.3l.5 .5M205.7 94.3h.6"/>
<path d="M206.2 99.8l-.5 .5M206.2 94.8h.5M206.2 99.8h.5M206.2 94.8v5M206.3 94.3l.4 .5M206.3 94.3h.5M206.7 99.8l-.4 .5M206.7 94.8v5M206.8 94.3l.6 .5M206.8 94.3h.6M207.4 94.3h.4M207.4 94.3l.4 .5"/>
<path d="M207.4 99.8l-.6 .5M207.4 94.8h.4M207.4 99.8h.4M207.4 94.8v5M207.8 99.8l-.4 .5M207.8 94.8v5M207.8 94.3l.5 .5M207.8 94.3h.4M208.2 94.3l.4 .5M208.2 94.3h.2M208.3 99.8l-.5 .5M208.3 94.8h.3"/>
<path d="M208.3 99.8h.3M208.3 94.8v5M208.4 94.3l.6 .5M208.4 94.3h.3M208.6 99.8l-.4 .5M208.6 94.8v5M208.7 94.3l.4 .5M208.7 94.3h.1M208.8 94.3l.5 .5M208.8 94.3l.6 .5M209 99.8l-.6 .5M209 94.8h.1"/>
<path d="M209 99.8h.1M209 94.8v5M209.1 99.8l-.4 .5M209.1 94.8v5M209.3 99.8l-.5 .5M209.3 94.8h.1M209.3 99.8h.1M209.3 94.8v5M209.4 99.8l-.6 .5M209.4 94.8v5M45 100.3h.1M45.1 100.3h.2"/>
<path d="M45.3 100.3h.2M45.5 100.3h.3M45.8 100.3h.3M46.1 100.3h.5M46.6 100.3h.5M47 100.3a1.72 1.72 0 0 1 1.4 1h28.4a.78 .78 0 0 0 .8-.6l.5-.3M47.1 100.3h.5M47.6 100.3h.6M48.2 100.3h.8M49 100.3h.7M49.7 100.3h.8M50.5 100.3h.8"/>
<path d="M50.7 101.3v29.7M51.3 100.3h1M51.5 101.3v29h1.2v-29M52.3 100.3h.9M53.2 100.3h1M54.2 100.3h1M55.2 100.3h1.1M56.3 100.3h1M57.3 100.3h1.2M58.5 100.3h1.1M59.6 100.3h1.2M60.8 100.3h1.1"/>
<path d="M61.9 100.3h1.2M63.1 101.3v29h1.1v-29M63.1 100.3h1.1M63.7 101.3v29M64.2 100.3h1.2M65.4 100.3h1.1M66.5 100.3h1.2M67.7 100.3h1.1M68.8 100.3h1.2M70 100.3h1M70.5 112.4a6.2 6.2 0 0 1 0 7.8M71 100.3h1.1"/>
<path d="M71.9 110.5a4.2 4.2 0 0 1 3.6-1.6 3.2 3.2 0 0 1 1.2 3.1l-.2 5.3a14.2 14.2 0 0 1-.2 5.6 1.69 1.69 0 0 1-2.6 .6 8.1 8.1 0 0 1-1.8-13zM72.1 100.3h1M73.1 100.3h1M74.1 100.3h.9M75 100.3h1M75.4 101.3l.7 .2 .8 .7 1.2 .1M76 100.3h.8M76.7 102.1v9.9M76.8 100.3h.8M77.6 100.3h.7M78.1 100.4v1.9M78.3 100.3h.8"/>
<path d="M78.8 100.3l-.7 .1M79 100.3v2h-.9M79.1 100.3h.6M79.7 100.3h.6M80.3 100.3h.4M80.7 100.3h.5M80.8 100.3v3.4h-2v-1.4M81.2 100.3h.3M81.5 100.3h.3M81.8 100.3h.2M82 100.3h.2M82.2 100.3h.1"/>
<path d="M82.3 100.3h.1M171.7 100.3h.2M171.9 100.3h.2M172.1 100.3h.3M172.4 100.3h.4M172.8 100.3h.4M173.2 100.3h.5M173.6 100.3a1.95 1.95 0 0 1 1.5 1h7.5M173.7 100.3h.5M174.2 100.3h.7M174.9 100.3h.6M175.5 100.3h.8"/>
<path d="M176.3 101.3v29h1M176.3 100.3h.8M177.1 100.3h.9M177.3 101.3v29.5M178 100.3h.8M178.8 100.3h1M179.8 100.3h1M180.5 110.1a5.1 5.1 0 0 1 5.5-.9 9.8 9.8 0 0 1 6.3 6.4 6.4 6.4 0 0 1-2.6 5.6 8.3 8.3 0 0 1-7.2 2.4 5.6 5.6 0 0 1-3.7-5 11.3 11.3 0 0 1 1.4-8.1zM180.8 100.3h1.1M181.9 100.3h.9M182.6 100.3v3.4h2v-3.4M182.8 100.3h1.2"/>
<path d="M184 100.3h1M184.6 100.3l.3 .2M184.6 102.3h.3M184.9 100.5v1.8M185 100.3h1.2M185.8 102.2l-.9 .1M185.8 101.3v.9M186.2 100.3h1.1M186.9 101.3l-.5 .2-.6 .7M187.3 100.3h1.3M188.6 100.3h1.1M189.7 100.3h1.2"/>
<path d="M190.9 100.3h1.1M192 100.3h1.2M193.2 100.3h1.1M194.3 100.3h1.2M195.5 100.3h1M196.3 101.3v29h1v-29M196.5 100.3h1.2M197.7 100.3h1M198.7 100.3h1.1M199.8 100.3h.9M200.7 100.3h1M201.7 100.3h.9"/>
<path d="M202.6 100.3h.9M203.2 108.9a13.9 13.9 0 0 0 0 14.8M203.3 101.3v7.5l-.7 1a15.5 15.5 0 0 0-2.2 6.3 15.7 15.7 0 0 0 2.7 7.5l.2 .2M203.5 100.3h.7M204.2 100.3h.8M205 100.3h.7M205.7 100.3h.6M206.3 100.3h.5M206.8 100.3h.6M207 100.3a1.88 1.88 0 0 0-1.6 1h-19.9l-.6-.8M207.4 100.3h.4M207.8 100.3h.4"/>
<path d="M208.2 100.3h.2M208.4 100.3h.3M208.7 100.3h.1M50.7 131v.1M50.7 131.1l.9 .4-.8 .5M50.8 132v.1M50.8 132.9v.1M50.8 132.1h.1M50.8 132.1l.8 .4-.8 .4M50.8 132h.1M50.8 132.9h.1M50.8 133l.6 .3h3.7"/>
<path d="M50.8 133h.1M75.7 132l-24.1 .5M75.7 131.1l-24.1 .4M75.7 133l-20.6 .3M75.8 132.9l.6 .4h-21.3M75.8 132l.7 .4M75.8 131.1l.7 .4M76.5 132.4h.1M76.5 131.6l-25.7 .5M76.5 131.5h.1M76.5 132.5l-25.7 .5M76.5 132.4l-25.7 .5"/>
<path d="M76.5 131.6l-.7 .4M76.5 132.5l-.7 .5M76.5 131.5l-25.7 .5M76.5 131.6h.1M76.5 132.5h.1M76.5 131.5v.1M76.5 132.4v.1M76.6 130.6l-25.8 .5M76.7 130.6l-.9 .5M76.7 130.5l-26 .5M76.7 120.6v9.9M177.3 130.8h.1"/>
<path d="M177.4 130.8l.8 .5M177.4 131.7v.1M177.4 132.7v.1M177.4 132.7h.1M177.4 131.8h.1M177.4 131.8l.8 .4M177.5 132.8l.7 .4M177.5 132.8h.1M178.2 131.3l-.8 .4M178.2 133.2l-.2 .1h18.4M196.4 133.3h5.2M196.6 130.3h.1"/>
<path d="M202.4 131.8l-23.6 .4h-.6l-.8 .5M202.4 130.8l-24.2 .5M202.4 132.7l-24.2 .5M202.4 132.7l.7 .4M202.4 131.8l.7 .4M202.4 130.8l.7 .5M203.1 132.3h.1M203.1 132.3l-25.6 .5M203.1 132.3l-.7 .4M203.1 131.3l-25.7 .5M203.1 131.3h.1M203.1 131.4l-.7 .4"/>
<path d="M203.1 131.3l-25.7 .4M203.1 133.1l-6.7 .2M203.1 133.1h.1M203.1 132.2l-25.7 .5M203.1 132.2v.1M203.1 133.1v.1M203.1 133.2l-1.5 .1M203.2 130.4l-25.8 .4M203.2 130.4l-.8 .4M203.3 130.3l-26 .5M203.3 123.8h.1M203.3 130.3l-.1 .1"/>
<path d="M203.3 123.8v6.5"/>
<circle cx="63.7" cy="45.9" r="12"/>
</g>
<g fill="none" stroke="#000" stroke-width=".2" stroke-dasharray="1.3 .6">
<path d="M52.7 38.9a13 13 0 0 1 21.9 0M53.4 38.2l.3-.5M53.7 37.7a12.8 12.8 0 0 0 7.4 20.8 12.8 12.8 0 0 0 14.8-16.4 12.8 12.8 0 0 0-21.3-5.3M54.5 36.7h.1M54.6 36.8h.1M54.6 36.5l-.1 .2M54.7 36.7l-.1 .1M55.6 35.8l.3-.1M69.7 34.5v.1M69.7 34.6a12.5 12.5 0 0 0-15.9 3.6 12.5 12.5 0 0 0 1.3 16.2M75 39.8l-.3-.5M75.2 39.9a13 13 0 0 1-11 19"/>
<path d="M47 45.9a16.7 16.7 0 0 0 13 16.2 16.7 16.7 0 0 0 18.8-9.2M76.4 52.9l1.1-3M77.3 52.8h-.1M78.2 50.6l-.3-.3M78.8 52.9l.2 .2M78.8 52.9h-.1M79.6 51.6h-.3M57.4 94.5h.1M59.7 94.6h.1M61.8 94.3h.1M62 99.9v-5.2M62 94.7h.1"/>
<path d="M65.3 94.7v5.2M65.3 99.9h.1M65.5 94.3h.1M67.7 100h.1M72.1 94.5h.1M74.1 94.4h.1M185.1 94.6h.1M187.4 94.7h.1M189.8 99.8v-5M189.8 94.8h.1M190.7 94.8v5M190.7 99.8h.1"/>
<path d="M193.1 99.9h.1M197.7 94.5h.1M199.8 94.4h.1M201.7 94.3h.1M202.8 94.3h.1M53.2 100.2h.1M55.2 100.1h.1M69.9 100.1h.1M77.5 101.8l.4 .4M77.9 102.2l.3 .1M78.2 101.3h-.3M79 102.3h.6"/>
<path d="M178.8 100.3h.1M180.8 100.2h.1M182.9 100.1h.1M183.2 101.8l-.1-.5M183.3 102.3l-.1-.5M183.4 100.4l-.2-.1M184.6 100.3h.1M184.6 102.3h.1M195.4 100h.1M202.3 107.8h.1M51.6 131.5h.1M51.6 132.5h.1"/>
<path d="M54.5 131.1v.1M54.5 130.2h.1M54.6 132.2v-.1M54.6 131.2v-.1M54.6 131.2h-.1M74.6 130.3h.6M75 133.3l-24.2-.4M75.1 130.3v-.1M75.1 130.2h.4M75.1 130.2l-.2 .1M75.2 130.3h.2M75.4 130.3l.1-.1"/>
<path d="M75.5 130.3h.3M75.5 130.2v.1M75.5 130.3h-.1M75.7 132l-24.1-.5M75.7 132.9l-24.1-.4M75.8 132.9h.1M75.8 132h.1M75.8 131.1h.1M76.7 130.5l-22.2-.3M178.2 131.3h.1M178.2 132.2h.1M178.2 133.2h.1"/>
<path d="M197.3 130.2h-.6M199.4 132.2v-.1M199.4 131.2v-.1M199.4 131.2h.1M199.4 130.2h.1M199.5 131.1l-22.2-.3M199.5 131.1l-.1 .1M202.3 124.8h.1M202.3 125.3v-.5M202.4 132.7l-24.2-.5M202.4 131.8l-24.2-.5M202.4 132.7h.1"/>
<path d="M202.4 131.8h.1M202.4 130.8h.1"/>
</g>
<g fill="none" stroke="#000" stroke-width=".2" stroke-dasharray="1.3 .6" stroke-dashoffset=".4">
<path d="M54.5 36.7l.6 .6M55.7 37.1a11.8 11.8 0 0 1 12.7-2 11.8 11.8 0 0 1 7.1 10.8M74.9 38.9l.5 .7M62.6 58.8l.8 .1M78.2 50.6l-.9 2.2M78.7 51.2l-.5-.6M79.3 51.6l-.6-.4M74.6 101.3v29M76.7 102.1v-.8M76.9 101.3l.4 .2 .2 .3M78.9 101.3h-.7M183.4 100.4l-.1 .9"/>
<path d="M184.4 107.8a11.3 11.3 0 0 1 5.9 2M52.1 130.3v-29M54.5 130.2l.6 .5M74.1 124.8a8.2 8.2 0 0 1-5.9-5.2 9 9 0 0 1 5-11.6l.9-.2M75.2 130.3v-29M75.7 125.3v-2.5M75.8 130.3v-29M183.3 130.3v-29M184.3 130.3v-29M190.3 122.8a11.7 11.7 0 0 1-5.9 2M199.4 130.2l-.6 .5"/>
</g>
<g fill="none" stroke="#000" stroke-width=".2" stroke-dasharray="1.3 .6" stroke-dashoffset=".5">
<path d="M54.5 36.7l-.7 .7M55.4 36l-.7 .7M74.7 39l-.6-.8M52 51.6l.5 .8M63.8 58.9l1.1-.1M74.1 51.7a26.3 26.3 0 0 1-10.3-17.8M75.3 40.1l-.4-.8M76.9 49.2l-1.5 3.8M78.1 52.8h-.9M79.6 51.6a.98 .98 0 0 1 1.1 1.3 .98 .98 0 0 1-1.7 .2M47.7 94.3v4M51.7 98.3v27"/>
<path d="M61.8 98.3v-4M65.5 98.3v-4M73.6 98.3v-4M75.4 98.3v-4M76 94.3v6M76.4 98.3v-4M77.6 94.3v6M78.3 98.3v-4M79 94.3v6M79.6 98.3v-4M80.2 94.3v6M81.1 94.3v6"/>
<path d="M81.7 94.3v6M82 94.3v6M174.4 94.3v4M178.3 98.3v27M180.8 98.3v-4M182.4 98.3v-4M184 98.3v-4M185.6 98.3v-4M201.7 94.3v6M202.8 98.3v-4M203.5 94.3v6M205 94.3v6"/>
<path d="M206.1 94.3v4M206.3 94.3v6M207.3 94.3v6M208 94.3v6M208.5 94.3v6M208.6 94.3v6M45.3 100.3v-6M45.6 100.3v-6M46.2 100.3v-6M47.1 100.3v-6M48.3 100.3v-6M49.7 100.3v-6"/>
<path d="M51.3 100.3v-6M77.9 101.3v.9M78.7 100.5l-.5 .8M171.9 100.3v-6M172.1 100.3v-6M172.5 100.3v-6M173.2 100.3v-6M174.3 100.3v-6M175.6 100.3v-6M177.1 100.3v-6M178.8 100.3v-6M185.5 101.3h-2.2"/>
<path d="M203.3 108.8h-19.4M54.5 130.2v.9M63.7 123.8a8.4 8.4 0 0 0 6.8-3.6M183.9 123.8h19.4M184.3 130.3h-1M199.5 130.2v.9"/>
</g>
<g fill="none" stroke="#000" stroke-width=".2" stroke-dasharray="1.3 .6" stroke-dashoffset=".3">
<path d="M75.1 38.9l.4 .5M78.1 52.8l.7 .1M174.4 98.3h6.4M70.5 112.4a7.7 7.7 0 0 0-13 0 7.5 7.5 0 0 0 6.2 11.4M75.7 109.8l-.5 2.1a1.43 1.43 0 0 1-1.5 1.3l-.9-.7a17.1 17.1 0 0 0-6.4-4.3l-2.6-.4M77.9 101.3h-.7M79.3 100.3l-.6 .2M183.3 101.3h-.7M184.4 107.8h17.9M54.6 131.1l.5-.4M63.8 124.8a11.8 11.8 0 0 0 8.5-4.2 2.68 2.68 0 0 1 2-1.2 2.4 2.4 0 0 1 1.2 2l.2 1.4M184.4 124.8h17.9"/>
<path d="M190.3 125.3h-12M199.4 131.1l-.6-.4M202.3 125.3h-12"/>
</g>
<g fill="none" stroke="#000" stroke-width=".2" stroke-dasharray="1.3 .6" stroke-dashoffset=".6">
<path d="M51.5 38.9h1.2M52.1 39.9l-.6-1M52.7 38.9l-.6 1M53.7 37.7l.9-.9M54.5 36.9l.9-.9M54.6 36.8l-.8 .9M54.6 36.8l-.9 .9M74.6 38.9h1.2M74.6 38.9l.6 1M75.8 38.9l-.6 1M51.5 52.9l.6-1M52.1 51.9l.6 1"/>
<path d="M52.7 52.9h-1.2M63.1 58.9h1.1M63.7 59.9l-.6-1M64.2 58.9l-.5 1M75.2 50.8a12.7 12.7 0 0 0-.2-11M77.2 52.8a15.3 15.3 0 0 1-25.9 2 15.3 15.3 0 0 1 10-24 15.3 15.3 0 0 1 16.9 19.8M79 53.1a.98 .98 0 0 1 .6-1.5M79.3 51.6a16.7 16.7 0 0 0 1-5.7M47.7 98.3h28.7M72.1 94.5v5.6M74.1 94.4v5.8M78.3 98.3h1.3"/>
<path d="M199.8 94.4v5.8M53.2 100.2v-5.8M55.2 100.1v-5.6M75.7 109.8v-11.5M76.4 101.8h1.1M79.6 102.3v-2M180.8 100.2v-5.8M183 100.3v2M184.6 100.3v2M184.6 102.3v-2M190.3 109.8l3.1 2.1a4.1 4.1 0 0 0 3.6 1.2 12.7 12.7 0 0 0 4.4-4.2l.9-1.1M202.3 107.8v-9.5"/>
<path d="M51.9 125.3l.8 .8M54.5 131.1l-3.8-.1M74.7 126.1l.8-.8M178.5 125.3l.8 .8M184.4 124.8a5 5 0 0 1-5-4.2 18.2 18.2 0 0 1 .3-9.5 4.8 4.8 0 0 1 4.7-3.3M201.3 126.1l.8-.8M202.3 124.8l-.1-.1a27.6 27.6 0 0 0-4.8-5 3.2 3.2 0 0 0-3.5 .7l-3.6 2.4M203.2 130.4l-3.8-.2M203.3 130.3l-3.8-.1"/>
</g>
<path d="M195.4 94.6v5.4M185.1 100v-5.4M75.7 131.1l-20.6-.4M181.7 133.3l-3.5-.1M202.4 130.8l-3.6-.1" fill="none" stroke="#000" stroke-width=".2" stroke-dasharray="1.3 .6" stroke-dashoffset="-.2"/>
<g fill="none" stroke="#000" stroke-width=".2" stroke-dasharray="1.3 .6" stroke-dashoffset=".2">
<path d="M55.1 54.4a12.3 12.3 0 0 0 19-1.6M66.6 56.5a11 11 0 0 0 8.1-10.6M80.3 45.9a16.7 16.7 0 0 0-16.6-16.7 16.7 16.7 0 0 0-16.7 16.7M74.1 107.8h-10.3M74.1 107.8a1.58 1.58 0 0 1 1.6 2M54.6 132.2l21.9 .3M54.6 131.2l21.9 .4M74.1 124.8h-10.3M75.7 122.8a1.62 1.62 0 0 1-1.6 2M76.4 131.5l-21.8-.4M76.5 132.4l-21.9-.3M177.5 132.8l25.6 .4"/>
<path d="M177.5 131.8l21.9 .4M199.4 132.1l-22-.4M203.1 133.1l-25.7-.4"/>
</g>
<path d="M75.5 45.9a11.8 11.8 0 0 1-8.2 11.2M59.7 100v-5.4M67.7 94.6v5.4M187.4 99.9v-5.2M193.1 94.7v5.2M63.8 107.8a8.2 8.2 0 0 0-8.1 9.3 8.1 8.1 0 0 0 8.1 7.7M52.7 126.1v7.2M74.7 133.3v-7.2M179.3 126.1h11M179.3 126.1v7.2M190.3 126.1h11M201.3 133.3v-7.2" fill="none" stroke="#000" stroke-width=".2" stroke-dasharray="1.3 .6" stroke-dashoffset="-.1"/>
<path d="M54.5 36.7a12.9 12.9 0 0 0 5.4 21.5 12.9 12.9 0 0 0 16.4-14.9 12.9 12.9 0 0 0-20.9-7.4l-.9 .8M52.1 51.9a13 13 0 0 1 0-12M63.1 58.9a13 13 0 0 1-10.4-6M74.7 45.9a11 11 0 0 0-6.8-10.2 11 11 0 0 0-12 2.3M184 98.3h22.1M183.2 101.8h3M202.3 107.8l-.2 .4a13.4 13.4 0 0 0-2 12.4l.7 1.7 1.5 2.5M52.7 126.1h22M75.7 125.3h-24M76.6 130.6l-22.1-.4M199.4 131.2l-22-.4" fill="none" stroke="#000" stroke-width=".2" stroke-dasharray="1.3 .6" stroke-dashoffset=".1"/>
<path d="M75.4 53l1.8-.2M76.4 98.3h1.9M78.7 100.5v1.8M78.9 101.3a1.5 1.5 0 0 1 1.4-1M183.4 102.3v-1.9M201.3 133.3h-1.9" fill="none" stroke="#000" stroke-width=".2" stroke-dasharray="1.3 .6" stroke-dashoffset=".9"/>
<g fill="none" stroke="#000" stroke-width=".2" stroke-dasharray="1.3 .6" stroke-dashoffset=".7">
<path d="M52.7 38.8l-.6 1.2M55.1 37.3a12.1 12.1 0 0 0 5 20.1 12.1 12.1 0 0 0 15.4-13.8 12.1 12.1 0 0 0-19.4-7.2l-1 .9M56.5 35a33.5 33.5 0 0 0 12.9 22.5M69.7 34.6a12.3 12.3 0 0 1 5.3 5.2M76.5 43.8a18.4 18.4 0 0 1-4.6-8M69.9 94.5v5.6M197.7 94.5v5.6M57.4 100.1v-5.6M75 108.8h-11.2M182.9 100.1v-5.6M50.8 133l18.9 .3M50.9 132.1l3.7 .1"/>
<path d="M54.5 131.2l-3.7-.1M54.6 132.1l-3.8-.1M63.8 123.8h11.2M199.4 132.2l3.7 .1M199.4 131.2l3.7 .1M203.1 131.2l-3.7-.1M203.1 132.2l-3.7-.1"/>
</g>
<path d="M54.7 36.7l-1.1 1.2M52.6 52.7l.9 1.3M77.9 50.3l-1-1.1M180.8 98.3h1.6M182.4 98.3h1.6M183 102.3h1.6" fill="none" stroke="#000" stroke-width=".2" stroke-dasharray="1.3 .6" stroke-dashoffset=".8"/>
<g font-size="8.5">
<text x="206.1" y="174.2">VALVE, 3way</text>
<text x="222.2" y="182.3">cock</text>
<text x="198.9" y="195.5">A</text>
<text x="257.5" y="195.4">8</text>
</g>
<g font-size="8.1">
<text x="67.6" y="8.9">2</text>
<text x="207.3" y="8.9">1</text>
<text x="4.4" y="56.1">B</text>
<text x="270.4" y="56.1">B</text>
<text x="3.7" y="164.1">A</text>
<text x="269.7" y="164.1">A</text>
<text x="67.6" y="212.4">2</text>
<text x="207.3" y="212.4">1</text>
</g>
<g font-size="4.2">
<text x="93.9" y="24.7">R18.62</text>
<text x="93.9" y="33.1">R15.92</text>
<text x="93.9" y="41.4">R12.00</text>
<text x="95.7" y="81.7">3.40</text>
<text x="97.1" y="87.8">1.97</text>
<text x="153.1" y="87.8">6.00</text>
<text x="94.7" y="94.1">2.14</text>
<text x="149.1" y="97.7">1.00</text>
<text x="151.1" y="116.9">1.01</text>
<text x="130.2" y="124.4">32.00</text>
<text x="151.1" y="124.4">3.00</text>
<text x="185.4" y="139.5">25.99</text>
</g>
<g font-size="3.4">
<text x="197.8" y="166">TITLE:</text>
<text x="198.7" y="188.1">SIZE</text>
<text x="207.5" y="188.1">DWG. NO.</text>
<text x="256.5" y="188.2">REV</text>
<text x="198.8" y="201.7">SCALE: 1:1</text>
<text x="217.7" y="201.8">WEIGHT:</text>
<text x="244.5" y="201.7">SHEET 4 OF 6</text>
</g>
<g font-size="2.5">
<text x="173.6" y="161.3">SAYED K</text>
<text x="172.2" y="166.1">BURHAN Q</text>
</g>
<text font-size="2.4" x="119.8" y="156.2">UNLESS OTHERWISE SPECIFIED:</text>
<g font-size="2.2">
<text x="119.5" y="161.8">DIMENSIONS ARE IN MM</text>
<text x="154.8" y="161.4">DESIGN FROM</text>
<text x="175.4" y="156.6">NAME</text>
<text x="187.9" y="156.7">DATE</text>
<text x="119.5" y="164.4">TOLERANCES:</text>
<text x="119.5" y="167.1">FRACTIONAL</text>
<text x="154.9" y="166.3">DRAWN BY</text>
<text x="119.5" y="169.7">ANGULAR: MACH</text>
<text x="119.5" y="172.4">TWO PLACE DECIMAL</text>
<text x="142.5" y="169.7">BEND</text>
<text x="154.8" y="171">ENG APPR.</text>
<text x="119.5" y="175">THREE PLACE DECIMAL</text>
<text x="154.9" y="175.7">MFG APPR.</text>
<text x="154.9" y="180.4">Q.A.</text>
<text x="154.9" y="184.6">COMMENTS:</text>
</g>
<g font-size="2.1">
<text x="75.5" y="195.7">NEXT ASSY</text>
<text x="100.9" y="195.7">USED ON</text>
<text x="86.9" y="201.5">APPLICATION</text>
<text x="123.1" y="201.6">DO NOT SCALE DRAWING</text>
</g>
<g font-size="2">
<text x="119.2" y="180.6">INTERPRET GEOMETRIC</text>
<text x="119.2" y="183.1">TOLERANCING PER:</text>
<text x="119.1" y="186.7">MATERIAL</text>
<text x="119.1" y="193.5">FINISH</text>
</g>
</svg>
